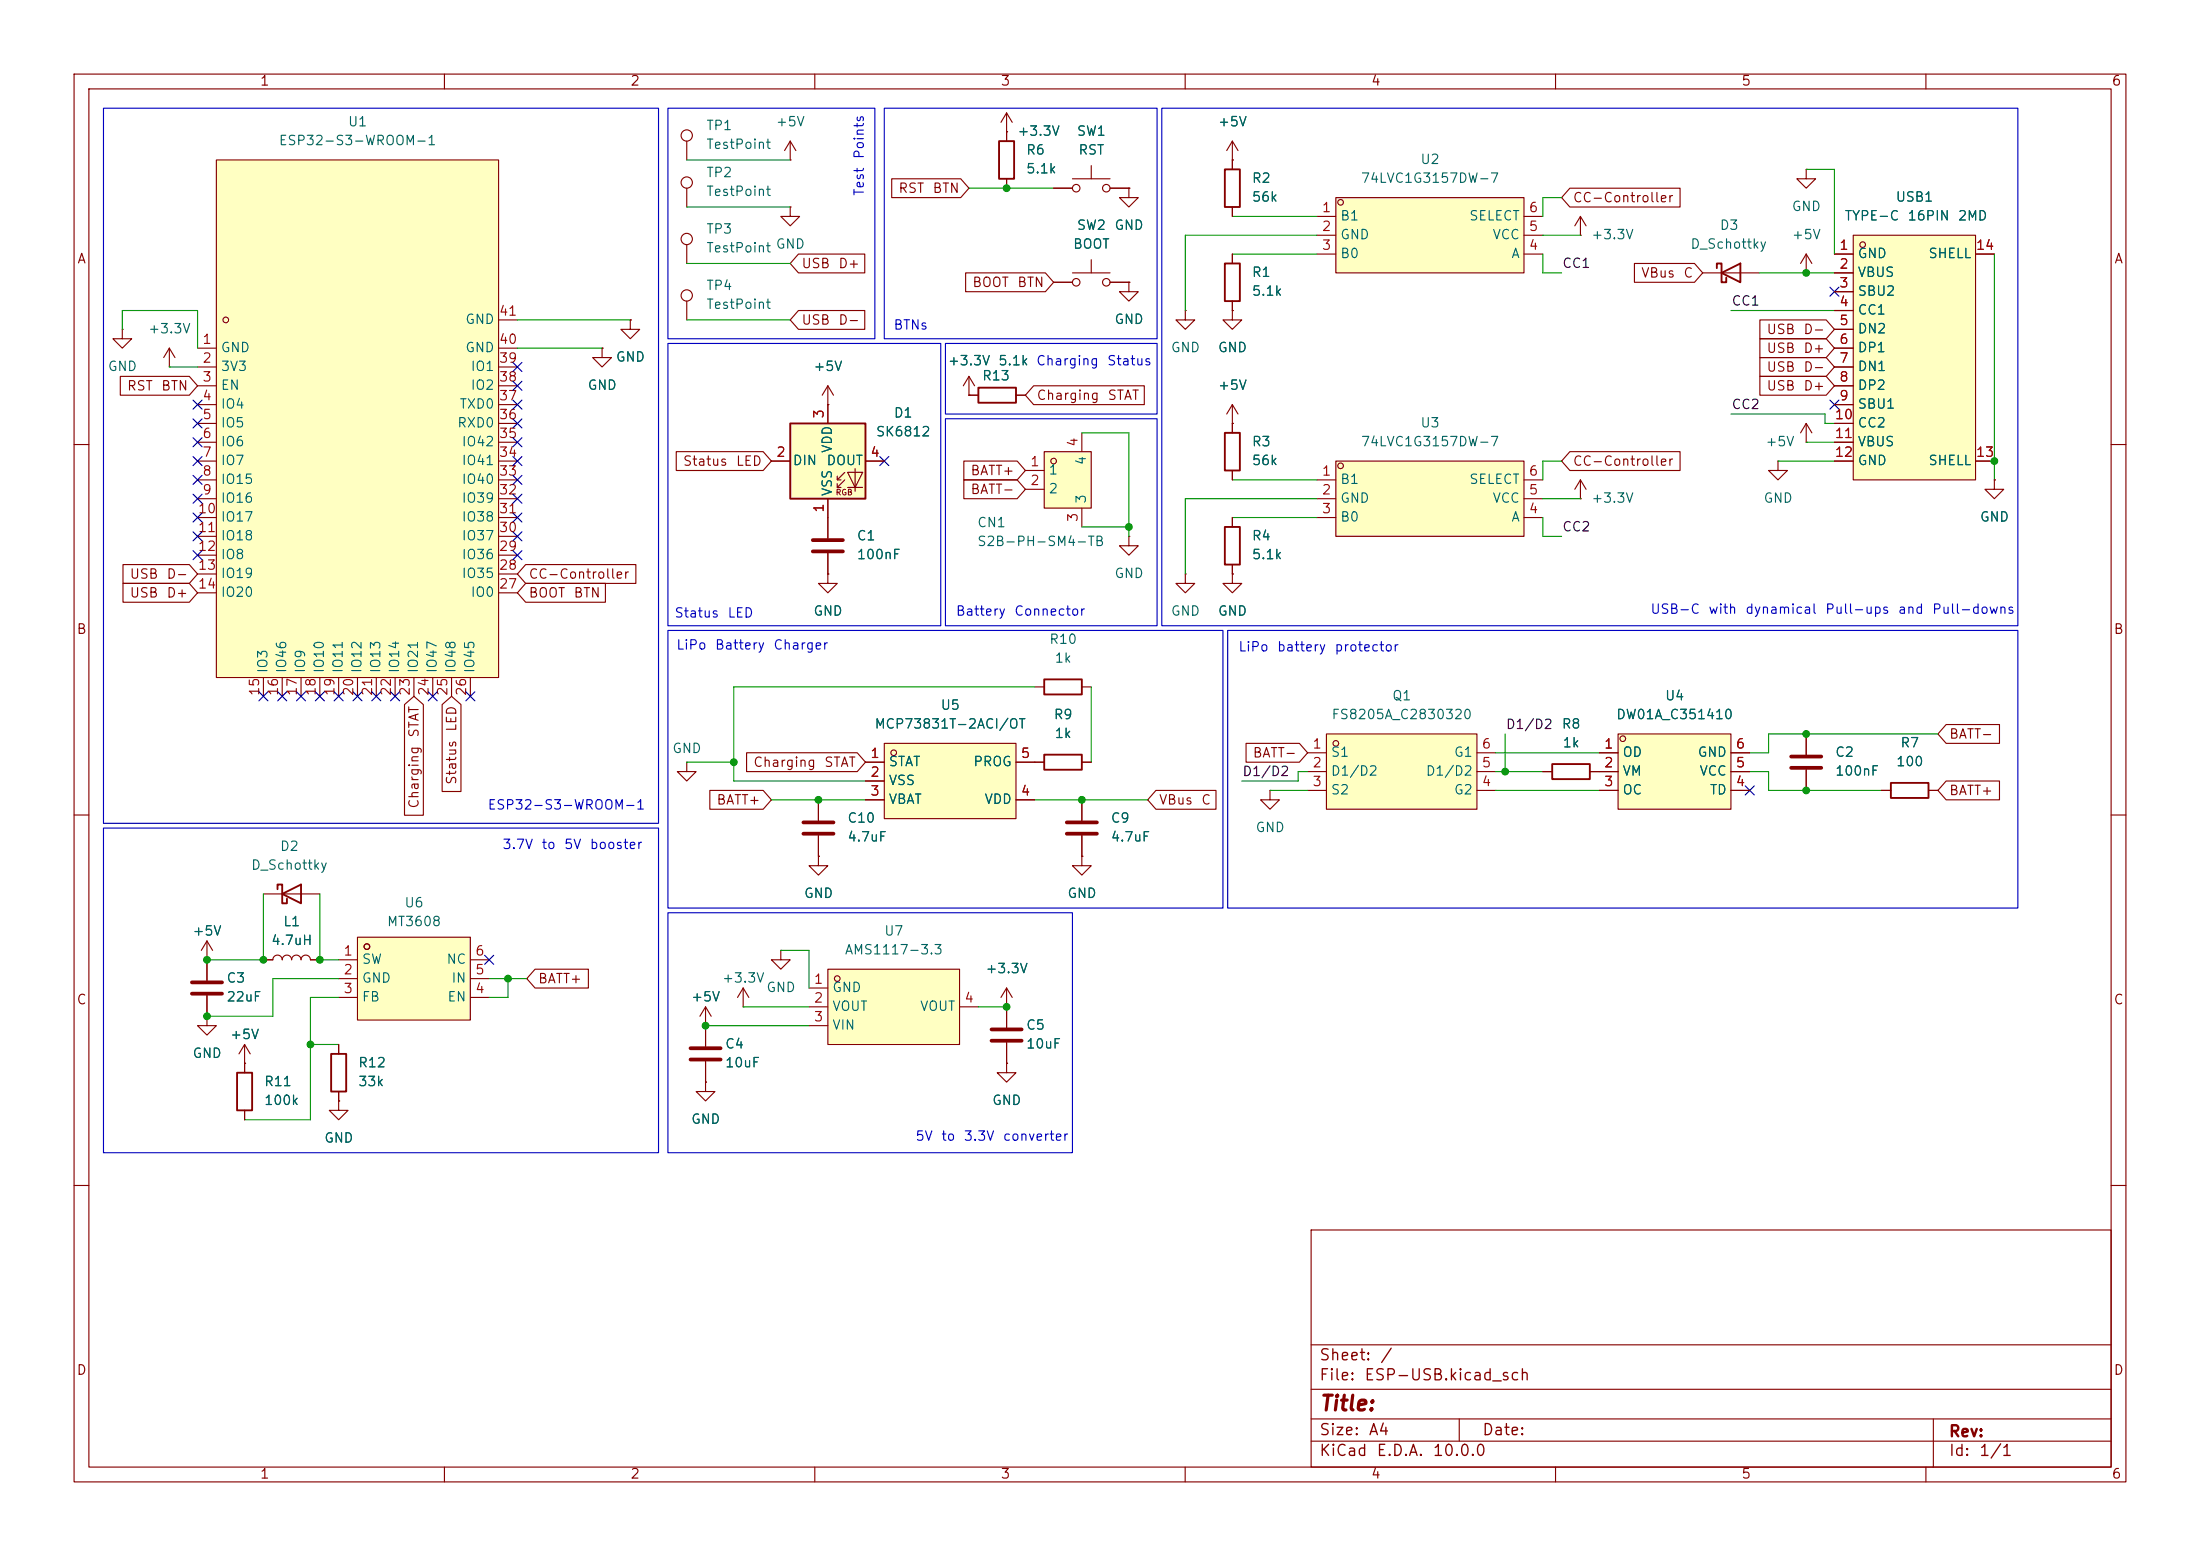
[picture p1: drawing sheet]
<svg xmlns="http://www.w3.org/2000/svg" width="297mm" height="210mm" viewBox="0 0 297 210" stroke-linecap="round" stroke-linejoin="round" font-family="sans-serif">
<g fill="none" stroke="#840000" stroke-width=".15">
<path d="M10 10h277v190h-277zM12 12h273v186h-273zM60 10v2M110 10v2M160 10v2M210 10v2M260 10v2M10 60h2M285 60h2M10 110h2M285 110h2M10 160h2"/>
<path d="M177 166h108v32h-108zM285 160h2M60 198v2M110 198v2M160 198v2M177 194.5h108M177 191.5h108M177 187.5h108M177 181.5h108M197 191.5v3M210 198v2M260 198v2"/>
<path d="M261 191.5v6.5"/>
</g>
<path d="M48.3 126.5h15.2v11.2h-15.2z" fill="#ffffc2"/>
<g fill="none" stroke="#840000" stroke-width=".15">
<path d="M106.7 27.9v1.3h1.2l-1.2 1.3-1.3-1.3h1.3M106.7 27.9h.1M45.7 129.5h2.6M45.7 132.1h2.6M45.7 134.6h2.6M48.3 126.5h15.2v11.2h-15.2zM63.5 129.5h2.5M63.5 132.1h2.5M63.5 134.6h2.5"/>
<circle cx="49.5" cy="127.8" r=".38"/>
</g>
<path d="M179.1 99.1h20.3v10.1h-20.3z" fill="#ffffc2"/>
<g fill="none" stroke="#840000" stroke-width=".15">
<path d="M179.1 99.1h20.3v10.1h-20.3zM176.5 101.6h2.6M176.5 104.1h2.6M176.5 106.7h2.6M199.4 101.6h2.5M199.4 104.1h2.5M199.4 106.7h2.5M208.3 104.1h1.2M214.6 104.1h1.3"/>
<circle cx="180.3" cy="100.3" r=".38"/>
</g>
<path d="M209.5 103.1h5.1v2.1h-5.1z" fill="none" stroke="#840000" stroke-width=".25"/>
<path d="M218.4 99.1h15.3v10.1h-15.3z" fill="#ffffc2"/>
<g fill="none" stroke="#840000" stroke-width=".15">
<path d="M213.4 31.8h.1M213.4 29.2l-.8 1.3M213.4 29.2l.7 1.3M213.4 29.2v2.6M243.8 36.8h.1M243.8 34.3l-.7 1.3M243.8 34.3l.8 1.3M243.8 34.3v2.5M81.3 47v1.3h1.2l-1.2 1.2-1.3-1.2h1.3M81.3 47h.1M85.1 43.2v1.3h1.3l-1.3 1.2-1.3-1.2h1.3M85.1 43.2h.1"/>
<path d="M92.7 40.6v2.6M218.4 99.1h15.3v10.1h-15.3zM171.4 106.7v1.3h1.3l-1.3 1.2-1.2-1.2h1.2M171.4 106.7h.1M215.9 101.6h2.5M215.9 104.1h2.5M215.9 106.7h2.5M233.7 101.6h2.5M233.7 104.1h2.5M233.7 106.7h2.5M27.9 129.5h.1M27.9 137.2v1.2h1.3l-1.3 1.3-1.2-1.3h1.2"/>
<path d="M27.9 137.2h.1M27.9 127l-.7 1.3M27.9 127l.8 1.3M27.9 127v5.3M27.9 134.4v2.8M35.6 129.5h1.2a.64 .64 0 0 1 .7-.6 .64 .64 0 0 1 .6 .6 .64 .64 0 0 1 .6-.6 .64 .64 0 0 1 .7 .6 .64 .64 0 0 1 .6-.6 .64 .64 0 0 1 .6 .6 .64 .64 0 0 1 .7-.6 .64 .64 0 0 1 .6 .6h1.3M35.6 120.7h7.6M33 143.5h.1M33 141v3.8M33 149.9v1.2M33 141l-.7 1.2M33 141l.8 1.2"/>
<path d="M45.7 148.6v1.3h1.3l-1.3 1.2-1.3-1.2h1.3M45.7 148.6h.1M45.7 141v1.2M45.7 147.3v1.3"/>
<circle cx="92.7" cy="39.9" r=".76"/>
<circle cx="219.1" cy="99.7" r=".38"/>
</g>
<path d="M25.9 132.6h4.1M25.9 134.1h4.1" fill="none" stroke="#840000" stroke-width=".51"/>
<path d="M37.5 120v-.6h.6v2.5h.6v-.6M38.1 120.7l2.5-1.3v2.5zM32 144.8h2v5.1h-2zM44.7 142.2h2v5.1h-2z" fill="none" stroke="#840000" stroke-width=".25"/>
<path d="M250.2 31.8h16.5v33h-16.5z" fill="#ffffc2"/>
<g fill="none" stroke="#840000" stroke-width=".15">
<path d="M247.6 34.3h2.6M247.6 36.8h2.6M247.6 39.4h2.6M250.2 31.8h16.5v33h-16.5zM266.7 34.3h2.5M16.5 44.5v1.2h1.3l-1.3 1.3-1.3-1.3h1.3M16.5 44.5h.1M22.9 49.5h.1M22.9 47l-.8 1.3M22.9 47l.7 1.3M22.9 47v2.5M243.8 59.7h.1"/>
<path d="M243.8 57.2l-.7 1.2M243.8 57.2l.8 1.2M243.8 57.2v2.5M247.6 41.9h2.6M247.6 44.5h2.6M247.6 47h2.6M247.6 49.5h2.6M247.6 52.1h2.6M247.6 54.6h2.6M247.6 57.2h2.6M247.6 59.7h2.6M213.4 67.3h.1"/>
<path d="M213.4 64.8l-.8 1.2M213.4 64.8l.7 1.2M213.4 64.8v2.5M247.6 62.2h2.6M266.7 62.2h2.5"/>
<circle cx="251.5" cy="33" r=".38"/>
</g>
<path d="M29.2 21.6h38.1v69.8h-38.1z" fill="#ffffc2"/>
<g fill="none" stroke="#840000" stroke-width=".15">
<path d="M135.9 17.8v1.3M29.2 21.6h38.1v69.8h-38.1zM135.9 24.1v1.3M142.2 38.1h2.6M142.2 25.4h2.6M144.8 36.8h5.1M144.8 24.1h5.1M147.3 22.4v1.7M147.3 35.1v1.7M149.9 38.1h2.5M149.9 25.4h2.5M152.4 25.4v1.3h1.3l-1.3 1.2-1.3-1.2h1.3"/>
<path d="M152.4 25.4h.1M152.4 38.1v1.3h1.3l-1.3 1.2-1.3-1.2h1.3M152.4 38.1h.1M26.7 47h2.5M26.7 49.5h2.5M26.7 52.1h2.5M26.7 54.6h2.5M26.7 57.2h2.5M26.7 59.7h2.5M67.3 47h2.5M67.3 49.5h2.5M67.3 52.1h2.5"/>
<path d="M67.3 54.6h2.5M67.3 57.2h2.5M67.3 59.7h2.5M67.3 43.2h2.5M130.8 53.3h.1M130.8 53.3h1.3M130.8 50.8l-.8 1.3M130.8 50.8l.8 1.3M130.8 50.8v2.5M137.2 53.3h1.2M26.7 62.2h2.5M26.7 64.8h2.5"/>
<path d="M26.7 67.3h2.5M26.7 69.9h2.5M26.7 72.4h2.5M26.7 74.9h2.5M26.7 77.5h2.5M67.3 62.2h2.5M67.3 64.8h2.5M67.3 67.3h2.5M67.3 69.9h2.5M67.3 72.4h2.5M67.3 74.9h2.5M67.3 77.5h2.5"/>
<path d="M152.4 72.4v1.3h1.3l-1.3 1.2-1.3-1.2h1.3M152.4 72.4h.1M26.7 80h2.5M35.6 91.4v2.6M38.1 91.4v2.6M40.6 91.4v2.6M43.2 91.4v2.6M45.7 91.4v2.6M48.3 91.4v2.6M50.8 91.4v2.6M53.3 91.4v2.6M55.9 91.4v2.6"/>
<path d="M58.4 91.4v2.6M61 91.4v2.6M63.5 91.4v2.6M67.3 80h2.5M139.7 102.9h1.3M146 115.6v1.2h1.3l-1.3 1.3-1.2-1.3h1.2M146 115.6h.1M146 102.9h1.3M146 108v2.7M146 112.8v2.8"/>
<circle cx="145.3" cy="38.1" r=".51"/>
<circle cx="145.3" cy="25.4" r=".51"/>
<circle cx="149.4" cy="38.1" r=".51"/>
<circle cx="149.4" cy="25.4" r=".51"/>
<circle cx="30.5" cy="43.2" r=".38"/>
</g>
<path d="M134.9 19.1h2v5h-2zM132.1 52.3h5.1v2.1h-5.1zM141 101.9h5v2h-5z" fill="none" stroke="#840000" stroke-width=".25"/>
<path d="M144 111h4.1M144 112.5h4.1" fill="none" stroke="#840000" stroke-width=".51"/>
<path d="M141 61h6.3v7.6h-6.3z" fill="#ffffc2"/>
<g fill="none" stroke="#840000" stroke-width=".15">
<path d="M92.7 19.1v2.5M106.7 19.1l-.8 1.2M106.7 19.1l.7 1.2M106.7 19.1v2.5M135.9 17.8h.1M135.9 15.2l-.8 1.3M135.9 15.2l.8 1.3M135.9 15.2v2.6M106.7 21.6h.1M243.8 22.9v1.2h1.3l-1.3 1.3-1.2-1.3h1.2M243.8 22.9h.1M111.8 54.6h.1"/>
<path d="M111.8 52.1l-.8 1.2M111.8 52.1l.7 1.2M111.8 52.1v2.5M146 58.4v2.6M138.4 63.5h2.6M138.4 66h2.6M141 61h6.3v7.6h-6.3zM146 68.6v2.5M139.7 92.7h1.3M146 92.7h1.3"/>
<circle cx="92.7" cy="18.3" r=".76"/>
<circle cx="142.2" cy="62.2" r=".38"/>
</g>
<path d="M141 91.7h5v2h-5z" fill="none" stroke="#840000" stroke-width=".25"/>
<path d="M106.7 57.2h10.1v10.1h-10.1z" fill="#ffffc2"/>
<g fill="none" stroke="#840000" stroke-width=".15">
<path d="M92.7 25.4v2.5M92.7 33v2.6M229.9 36.8h7.6M111.8 54.6v2.6M166.4 41.9v1.3h1.2l-1.2 1.3-1.3-1.3h1.3M166.4 41.9h.1M166.4 57.2h.1M166.4 54.6l-.8 1.3M166.4 54.6l.7 1.3M166.4 54.6v2.6M104.1 62.2h2.6M111.8 77.5v1.2h1.2l-1.2 1.3-1.3-1.3h1.3"/>
<path d="M111.8 77.5h.1M111.8 67.3v5.3M111.8 74.7v2.8M113 64.8h.5M113 65.8h.5M114 63.8l-1 1v-.5M114 64.8l-1 1v-.5M114.4 63.8h2.1l-1.1 2zM114.4 65.8h2.1M115.4 63.2v3.1M116.8 62.2h2.6M160 77.5v1.2h1.3l-1.3 1.3-1.3-1.3h1.3"/>
<path d="M160 77.5h.1M166.4 77.5v1.2h1.2l-1.2 1.3-1.3-1.3h1.3M166.4 77.5h.1M240 62.2v1.3h1.3l-1.3 1.3-1.2-1.3h1.2M240 62.2h.1M243.8 99.1v2.8M243.8 103.9v2.8M254 106.7h1.3M260.3 106.7h1.3M95.2 138.4h.1M95.2 135.9l-.7 1.3M95.2 135.9l.8 1.3"/>
<path d="M95.2 135.9v2.5M105.4 128.3v1.2h1.3l-1.3 1.3-1.3-1.3h1.3M105.4 128.3h.1M135.9 135.9h.1M135.9 133.4l-.8 1.2M135.9 133.4l.8 1.2M135.9 133.4v2.5M95.2 146.1v1.2h1.3l-1.3 1.3-1.2-1.3h1.2M95.2 146.1h.1"/>
<circle cx="92.7" cy="32.3" r=".76"/>
<circle cx="92.7" cy="24.6" r=".76"/>
</g>
<path d="M231.8 36.2v-.6h.6v2.5h.6v-.6M232.4 36.8l2.5-1.2v2.5zM106.7 57.2h10.1v10.1h-10.1zM255.3 105.7h5v2h-5z" fill="none" stroke="#840000" stroke-width=".25"/>
<path d="M109.7 72.9h4.1M109.7 74.4h4.1M241.8 102.1h4.1M241.8 103.6h4.1" fill="none" stroke="#840000" stroke-width=".51"/>
<path d="M111.8 130.8h17.7v10.2h-17.7z" fill="#ffffc2"/>
<g fill="none" stroke="#840000" stroke-width=".15">
<path d="M166.4 34.3v1.3M166.4 40.6v1.3M92.7 102.9v1.2h1.3l-1.3 1.3-1.3-1.3h1.3M92.7 102.9h.1M110.5 115.6v1.2h1.3l-1.3 1.3-1.3-1.3h1.3M110.5 115.6h.1M100.3 135.9h.1M100.3 133.4l-.7 1.2M100.3 133.4l.8 1.2M100.3 133.4v2.5M109.2 133.4h2.6M109.2 135.9h2.6"/>
<path d="M109.2 138.4h2.6M111.8 130.8h17.7v10.2h-17.7zM129.5 135.9h2.6"/>
<circle cx="113" cy="132.1" r=".38"/>
</g>
<path d="M165.4 35.6h2v5h-2z" fill="none" stroke="#840000" stroke-width=".25"/>
<path d="M180.3 26.7h25.4v10.1h-25.4z" fill="#ffffc2"/>
<g fill="none" stroke="#840000" stroke-width=".15">
<path d="M177.8 29.2h2.5M177.8 31.8h2.5M177.8 34.3h2.5M180.3 26.7h25.4v10.1h-25.4zM205.7 29.2h2.6M205.7 31.8h2.6M205.7 34.3h2.6"/>
<circle cx="181" cy="27.3" r=".38"/>
</g>
<path d="M119.4 100.3h17.8v10.2h-17.8z" fill="#ffffc2"/>
<g fill="none" stroke="#840000" stroke-width=".15">
<path d="M166.4 19.1l-.8 1.2M166.4 19.1l.7 1.2M166.4 19.1v2.5M166.4 21.6h.1M116.8 102.9h2.6M116.8 105.4h2.6M116.8 108h2.6M119.4 100.3h17.8v10.2h-17.8zM137.2 102.9h2.5M137.2 108h2.5"/>
<circle cx="120.7" cy="101.6" r=".38"/>
</g>
<path d="M180.3 62.2h25.4v10.2h-25.4z" fill="#ffffc2"/>
<g fill="none" stroke="#840000" stroke-width=".15">
<path d="M135.9 17.8h.1M135.9 17.8v1.3M107.8 34.3h8.9v2.5h-8.9l-1.1-1.2zM120.4 24.1h9.3l1.1 1.3-1.1 1.3h-9.3zM130.4 36.8h10.7l1.1 1.3-1.1 1.3h-10.7zM135.9 24.1v1.3M142.2 38.1h2.6M142.2 25.4h2.6M149.9 38.1h2.5M149.9 25.4h2.5M152.4 38.1h.1M152.4 25.4h.1"/>
<path d="M166.4 21.6h.1M166.4 21.6v1.3M166.4 27.9v1.3M166.4 34.3v1.3M211.9 25.4h14.9v2.5h-14.9l-1.1-1.2zM220.7 35.6h8.1l1.1 1.2-1.1 1.3h-8.1zM247.6 34.3h2.6M247.6 36.8h2.6M247.6 39.4h2.6M266.7 34.3h2.5M16.2 50.8h9.4l1.1 1.3-1.1 1.2h-9.4zM81.3 47h.1"/>
<path d="M85.1 43.2h.1M107.8 41.9h8.9v2.6h-8.9l-1.1-1.3zM111.8 54.6h.1M111.8 54.6v2.6M130.8 53.3h.1M130.8 53.3h1.3M137.2 53.3h1.2M139.5 52.1h15v2.5h-15l-1.1-1.3zM160 41.9v1.3h1.3l-1.3 1.3-1.3-1.3h1.3M160 41.9h.1M166.4 41.9h.1M166.4 57.2h.1"/>
<path d="M166.4 40.6v1.3M166.4 57.2v1.2M237.6 43.2h8.9l1.1 1.3-1.1 1.2h-8.9zM237.6 50.8h8.9l1.1 1.3-1.1 1.2h-8.9zM237.6 48.3h8.9l1.1 1.2-1.1 1.3h-8.9zM237.6 45.7h8.9l1.1 1.3-1.1 1.3h-8.9zM247.6 41.9h2.6M247.6 44.5h2.6M247.6 47h2.6M247.6 49.5h2.6M247.6 52.1h2.6M247.6 54.6h2.6"/>
<path d="M247.6 57.2h2.6M247.6 59.7h2.6M16.6 76.2h9l1.1 1.3-1.1 1.2h-9zM16.6 78.7h9l1.1 1.3-1.1 1.3h-9zM71 78.7h10.7v2.6h-10.7l-1.2-1.3zM71 76.2h14.8v2.5h-14.8l-1.2-1.2zM91.3 61h11.7l1.1 1.2-1.1 1.3h-11.7zM104.1 62.2h2.6M111.8 77.5h.1M111.8 67.3v5.3M111.8 74.7v2.8M116.8 62.2h2.6"/>
<path d="M130.1 62.2h7.2l1.1 1.3-1.1 1.3h-7.2zM130.1 64.8h7.2l1.1 1.2-1.1 1.3h-7.2zM166.4 77.5h.1M166.4 63.5v1.3M166.4 69.9v1.2M166.4 76.2v1.3M177.8 64.8h2.5M177.8 67.3h2.5M177.8 69.9h2.5M180.3 62.2h25.4v10.2h-25.4zM205.7 64.8h2.6M205.7 67.3h2.6"/>
<path d="M205.7 69.9h2.6M211.9 61h14.9v2.5h-14.9l-1.1-1.3zM247.6 62.2h2.6M266.7 62.2h2.5M269.2 64.8v1.2h1.3l-1.3 1.3-1.2-1.3h1.2M269.2 64.8h.1M54.6 95.1l1.3-1.1 1.3 1.1v14.9h-2.6zM59.7 95.1l1.3-1.1 1.2 1.1v11.7h-2.5zM243.8 99.1v2.8M262.7 97.8h7.2v2.5h-7.2l-1.1-1.2zM95.8 106.7h7.2l1.1 1.3-1.1 1.2h-7.2zM100.8 101.6h14.9l1.1 1.3-1.1 1.2h-14.9z"/>
<path d="M110.5 115.6h.1M110.5 108v2.7M110.5 112.8v2.8M116.8 102.9h2.6M116.8 105.4h2.6M116.8 108h2.6M137.2 102.9h3.8M137.2 108h2.5M146 115.6h.1M146 102.9h1.3M146 108v2.7M146 112.8v2.8"/>
<path d="M156.1 106.7h8.1v2.5h-8.1l-1.2-1.2zM168.2 100.3h7.2l1.1 1.3-1.1 1.3h-7.2zM208.3 104.1h1.2M214.6 104.1h3.8M215.9 106.7h2.5M215.9 101.6h2.5M233.7 106.7h2.5M233.7 104.1h2.5M233.7 101.6h2.5M243.8 103.9v2.8M254 106.7h1.3M260.3 106.7h1.3"/>
<path d="M262.7 105.4h7.2v2.6h-7.2l-1.1-1.3zM27.9 137.2h.1M27.9 129.5h.1M27.9 129.5v2.8M27.9 134.4v2.8M35.6 129.5h1.2M41.9 129.5h1.3M72.2 130.8h7.2v2.6h-7.2l-1.1-1.3zM95.2 138.4h.1M95.2 138.4v2.8M135.9 135.9h.1M135.9 135.9v2.8"/>
<path d="M33 143.5h.1M33 143.5v1.3M33 149.9v1.2M45.7 148.6h.1M45.7 141v1.2M45.7 147.3v1.3M95.2 146.1h.1M95.2 143.3v2.8M135.9 143.5v1.3h1.3l-1.3 1.3-1.3-1.3h1.3M135.9 143.5h.1M135.9 140.7v2.8"/>
<circle cx="181" cy="62.9" r=".38"/>
</g>
<path d="M165.4 22.9h2v5h-2zM165.4 58.4h2v5.1h-2zM165.4 71.1h2v5.1h-2z" fill="none" stroke="#840000" stroke-width=".25"/>
<path d="M108.5 111h4M108.5 112.5h4M133.9 138.9h4M93.2 141.5h4.1M93.2 143h4.1M133.9 140.5h4" fill="none" stroke="#840000" stroke-width=".51"/>
<g fill="none" stroke="#009600" stroke-width=".15">
<path d="M92.7 27.9h14M92.7 35.6h14M92.7 21.6h14M130.8 25.4h11.4M166.4 34.3h11.4M166.4 29.2h11.4M177.8 31.8h-17.8v10.1M208.3 31.8h5.1M208.3 34.3v2.5h2.5M210.8 26.7h-2.5v2.5M237.5 36.8h10.1M243.8 22.9h3.8v11.4"/>
<path d="M269.2 34.3v30.5M16.5 44.5v-2.6h10.2v5.1M22.9 49.5h3.8M69.8 47h11.5M69.8 43.2h15.3M92.7 43.2h14M146 58.4h6.4v14M233.7 41.9h13.9M233.7 55.9h12.7v1.3h1.2M243.8 59.7h3.8M146 71.1h6.4M166.4 69.9h11.4"/>
<path d="M166.4 64.8h11.4M177.8 67.3h-17.8v10.2M208.3 69.9v2.5h2.5M208.3 67.3h5.1M210.8 62.2h-2.5v2.6M240 62.2h7.6M139.7 92.7h-40.6v12.7h17.7M147.3 92.7v10.2M203.2 99.1v5M261.6 99.1h-22.8v2.5h-2.6M92.7 102.9h6.4M104.1 108h12.7"/>
<path d="M139.7 108h15.2M171.4 106.7h5.1M176.5 104.1h-1.2v1.3h-7.7M201.9 106.7h14M201.9 104.1h6.4M201.9 101.6h14M236.2 104.1h2.6v2.6h15.2M35.6 120.7v8.8h-7.7M43.2 120.7v8.8h2.5M45.7 134.6h-3.8v16.5h-8.9M45.7 132.1h-8.9v5.1h-8.9M66 132.1h5.1"/>
<path d="M68.6 132.1v2.5h-2.6M95.2 138.4h14M100.3 135.9h8.9M105.4 128.3h3.8v5.1M132.1 135.9h3.8M41.9 141h3.8"/>
</g>
<g fill="none" stroke="#000084" stroke-width=".15">
<path d="M247 38.8l1.3 1.2M248.3 38.8l-1.3 1.2M26.1 59.1l1.2 1.2M26.1 54l1.2 1.2M26.1 56.5l1.2 1.3M27.3 59.1l-1.2 1.2M27.3 54l-1.2 1.2M27.3 56.5l-1.2 1.3M69.2 56.5l1.3 1.3M69.2 54l1.3 1.2M69.2 48.9l1.3 1.2M69.2 51.5l1.3 1.2"/>
<path d="M69.2 59.1l1.3 1.2M70.5 56.5l-1.3 1.3M70.5 54l-1.3 1.2M70.5 59.1l-1.3 1.2M70.5 48.9l-1.3 1.2M70.5 51.5l-1.3 1.2M247 54l1.3 1.2M248.3 54l-1.3 1.2M26.1 71.8l1.2 1.2M26.1 74.3l1.2 1.2M26.1 61.6l1.2 1.2M26.1 66.7l1.2 1.2"/>
<path d="M26.1 64.2l1.2 1.2M26.1 69.2l1.2 1.3M27.3 71.8l-1.2 1.2M27.3 74.3l-1.2 1.2M27.3 61.6l-1.2 1.2M27.3 66.7l-1.2 1.2M27.3 64.2l-1.2 1.2M27.3 69.2l-1.2 1.3M69.2 71.8l1.3 1.2M69.2 74.3l1.3 1.2M69.2 69.2l1.3 1.3M69.2 61.6l1.3 1.2"/>
<path d="M69.2 64.2l1.3 1.2M69.2 66.7l1.3 1.2M70.5 71.8l-1.3 1.2M70.5 64.2l-1.3 1.2M70.5 69.2l-1.3 1.3M70.5 74.3l-1.3 1.2M70.5 61.6l-1.3 1.2M70.5 66.7l-1.3 1.2M118.8 61.6l1.2 1.2M120 61.6l-1.2 1.2M35 93.4l1.2 1.2M36.2 93.4l-1.2 1.2"/>
<path d="M37.5 93.4l1.2 1.2M38.7 93.4l-1.2 1.2M40 93.4l1.2 1.2M41.2 93.4l-1.2 1.2M42.6 93.4l1.2 1.2M43.8 93.4l-1.2 1.2M45.1 93.4l1.2 1.2M46.3 93.4l-1.2 1.2M47.7 93.4l1.2 1.2M48.9 93.4l-1.2 1.2M50.2 93.4l1.2 1.2M51.4 93.4l-1.2 1.2"/>
<path d="M52.7 93.4l1.2 1.2M53.9 93.4l-1.2 1.2M57.8 93.4l1.2 1.2M59 93.4l-1.2 1.2M62.9 93.4l1.2 1.2M64.1 93.4l-1.2 1.2M235.6 106.1l1.2 1.2M236.8 106.1l-1.2 1.2M65.4 128.9l1.2 1.2M66.6 128.9l-1.2 1.2"/>
</g>
<path d="M14 14.6h74.9v96.5h-74.9zM90.2 14.6h27.9v31.1h-27.9zM119.4 14.6h36.8v31.1h-36.8zM156.8 14.6h115.6v69.9h-115.6zM90.2 46.4h36.8v38.1h-36.8zM127.6 56.5h28.6v28h-28.6zM127.6 46.4h28.6v9.5h-28.6zM90.2 85.1h74.9v37.5h-74.9zM165.7 85.1h106.7v37.5h-106.7zM14 111.8h74.9v43.8h-74.9zM90.2 123.2h54.6v32.4h-54.6z" fill="none" stroke="#0000c2" stroke-width=".15"/>
<g fill="#009600" stroke="#009600" stroke-width=".14">
<circle cx="135.9" cy="135.9" r=".46"/>
<circle cx="68.6" cy="132.1" r=".46"/>
<circle cx="95.2" cy="138.4" r=".46"/>
<circle cx="110.5" cy="108" r=".46"/>
<circle cx="99.1" cy="102.9" r=".46"/>
<circle cx="41.9" cy="141" r=".46"/>
<circle cx="27.9" cy="137.2" r=".46"/>
<circle cx="43.2" cy="129.5" r=".46"/>
<circle cx="35.6" cy="129.5" r=".46"/>
<circle cx="27.9" cy="129.5" r=".46"/>
<circle cx="146" cy="108" r=".46"/>
<circle cx="152.4" cy="71.1" r=".46"/>
<circle cx="135.9" cy="25.4" r=".46"/>
<circle cx="243.8" cy="99.1" r=".46"/>
<circle cx="203.2" cy="104.1" r=".46"/>
<circle cx="243.8" cy="106.7" r=".46"/>
<circle cx="269.2" cy="62.2" r=".46"/>
<circle cx="243.8" cy="36.8" r=".46"/>
</g>
<text font-size="2" fill="#840000" x="178" y="190.9">Title:</text>
<g font-size="1.5" fill="#840000">
<text x="178" y="184">Sheet:</text>
<text x="186.2" y="184">/</text>
<text x="178" y="186.7">File:</text>
<text x="184.1" y="186.7">ESP-USB.kicad_sch</text>
<text x="178" y="196.9">KiCad</text>
<text x="178" y="194.1">Size:</text>
<text x="184.7" y="194.1">A4</text>
<text x="185.7" y="196.9">E.D.A.</text>
<text x="193.3" y="196.9">10.0.0</text>
<text x="200" y="194.1">Date:</text>
<text x="263" y="194.3">Rev:</text>
<text x="263" y="196.9">Id:</text>
<text x="267.1" y="196.9">1/1</text>
</g>
<g font-size="1.3" fill="#840000">
<text x="35" y="11.9">1</text>
<text x="85" y="11.9">2</text>
<text x="135" y="11.9">3</text>
<text x="185" y="11.9">4</text>
<text x="235" y="11.9">5</text>
<text x="285" y="11.9">6</text>
<text x="121.2" y="26.4">RST</text>
<text x="125.8" y="26.4">BTN</text>
<text x="212.2" y="27.6">CC-Controller</text>
<text x="10.3" y="35.9">A</text>
<text x="285.3" y="35.9">A</text>
<text x="108.1" y="36.5">USB</text>
<text x="113.1" y="36.5">D+</text>
<text x="131.2" y="39.1">BOOT</text>
<text x="137.2" y="39.1">BTN</text>
<text x="221.5" y="37.8">VBus</text>
<text x="227.2" y="37.8">C</text>
<text x="108.1" y="44.1">USB</text>
<text x="113.1" y="44.1">D-</text>
<text x="238.4" y="45.4">USB</text>
<text x="238.4" y="47.9">USB</text>
<text x="243.4" y="45.4">D-</text>
<text x="243.4" y="47.9">D+</text>
<text x="17.1" y="53">RST</text>
<text x="21.7" y="53">BTN</text>
<text x="238.4" y="53">USB</text>
<text x="238.4" y="50.5">USB</text>
<text x="243.4" y="53">D+</text>
<text x="243.4" y="50.5">D-</text>
<text x="139.9" y="54.3">Charging</text>
<text x="149.4" y="54.3">STAT</text>
<text x="92.1" y="63.2">Status</text>
<text x="99.3" y="63.2">LED</text>
<text x="130.9" y="64.5">BATT+</text>
<text x="212.2" y="63.2">CC-Controller</text>
<text x="130.9" y="67">BATT-</text>
<text x="17.4" y="78.4">USB</text>
<text x="17.4" y="81">USB</text>
<text x="22.4" y="78.4">D-</text>
<text x="22.4" y="81">D+</text>
<text x="71.3" y="81">BOOT</text>
<text x="71.3" y="78.4">CC-Controller</text>
<text x="77.3" y="81">BTN</text>
<text x="10.3" y="85.9">B</text>
<text x="285.3" y="85.9">B</text>
<text x="56.8" y="99.6" transform="rotate(-90 56.8 99.6)">STAT</text>
<text x="61.9" y="98.9" transform="rotate(-90 61.9 98.9)">LED</text>
<text x="263" y="100">BATT-</text>
<text x="61.9" y="106" transform="rotate(-90 61.9 106)">Status</text>
<text x="101.6" y="103.8">Charging</text>
<text x="111.2" y="103.8">STAT</text>
<text x="169" y="102.6">BATT-</text>
<text x="263" y="107.6">BATT+</text>
<text x="56.8" y="109.2" transform="rotate(-90 56.8 109.2)">Charging</text>
<text x="96.6" y="108.9">BATT+</text>
<text x="156.4" y="108.9">VBus</text>
<text x="162.1" y="108.9">C</text>
<text x="10.3" y="135.9">C</text>
<text x="72.5" y="133">BATT+</text>
<text x="285.3" y="135.9">C</text>
<text x="10.3" y="185.9">D</text>
<text x="285.3" y="185.9">D</text>
<text x="35" y="199.9">1</text>
<text x="85" y="199.9">2</text>
<text x="135" y="199.9">3</text>
<text x="185" y="199.9">4</text>
<text x="235" y="199.9">5</text>
<text x="285" y="199.9">6</text>
</g>
<g font-size="1.3" fill="#006464">
<text x="46.9" y="17.4">U1</text>
<text x="95.3" y="17.9">TP1</text>
<text x="104.6" y="17.4">+5V</text>
<text x="164.3" y="17.4">+5V</text>
<text x="37.5" y="19.9">ESP32-S3-WROOM-1</text>
<text x="95.3" y="20.4">TestPoint</text>
<text x="137.3" y="18.6">+3.3V</text>
<text x="138.4" y="21.2">R6</text>
<text x="138.4" y="23.7">5.1k</text>
<text x="145.3" y="18.6">SW1</text>
<text x="145.5" y="21.2">RST</text>
<text x="191.7" y="22.5">U2</text>
<text x="95.3" y="24.2">TP2</text>
<text x="95.3" y="26.8">TestPoint</text>
<text x="168.9" y="25">R2</text>
<text x="168.9" y="27.5">56k</text>
<text x="183.6" y="25">74LVC1G3157DW-7</text>
<text x="241.8" y="28.8">GND</text>
<text x="255.8" y="27.5">USB1</text>
<text x="95.3" y="31.9">TP3</text>
<text x="95.3" y="34.4">TestPoint</text>
<text x="104.6" y="33.9">GND</text>
<text x="144.8" y="33.9">BOOT</text>
<text x="145.3" y="31.3">SW2</text>
<text x="150.4" y="31.3">GND</text>
<text x="180.8" y="30.1">B1</text>
<text x="180.8" y="32.6">GND</text>
<text x="180.8" y="35.2">B0</text>
<text x="198.3" y="30.1">SELECT</text>
<text x="201.4" y="32.6">VCC</text>
<text x="203.9" y="35.2">A</text>
<text x="214.7" y="32.6">+3.3V</text>
<text x="228.1" y="33.9">D_Schottky</text>
<text x="232.1" y="31.3">D3</text>
<text x="241.8" y="32.6">+5V</text>
<text x="248.9" y="30.1">TYPE-C</text>
<text x="250.7" y="35.2">GND</text>
<text x="257.4" y="30.1">16PIN</text>
<text x="260.2" y="35.2">SHELL</text>
<text x="264.2" y="30.1">2MD</text>
<text x="95.3" y="39.5">TP4</text>
<text x="168.9" y="37.7">R1</text>
<text x="168.9" y="40.2">5.1k</text>
<text x="250.7" y="37.7">VBUS</text>
<text x="250.7" y="40.2">SBU2</text>
<text x="19.9" y="45.3">+3.3V</text>
<text x="29.7" y="47.9">GND</text>
<text x="62.7" y="47.9">GND</text>
<text x="62.7" y="44">GND</text>
<text x="95.3" y="42">TestPoint</text>
<text x="150.4" y="44">GND</text>
<text x="158" y="47.9">GND</text>
<text x="164.3" y="47.9">GND</text>
<text x="250.7" y="42.8">CC1</text>
<text x="250.7" y="45.3">DN2</text>
<text x="250.7" y="47.9">DP1</text>
<text x="14.5" y="50.4">GND</text>
<text x="29.7" y="50.4">3V3</text>
<text x="29.7" y="52.9">EN</text>
<text x="63.5" y="52.9">IO2</text>
<text x="63.5" y="50.4">IO1</text>
<text x="79.2" y="52.9">GND</text>
<text x="83.1" y="49.1">GND</text>
<text x="109.7" y="50.4">+5V</text>
<text x="127.9" y="49.6">+3.3V</text>
<text x="132.5" y="51.7">R13</text>
<text x="134.7" y="49.6">5.1k</text>
<text x="164.3" y="52.9">+5V</text>
<text x="250.7" y="50.4">DN1</text>
<text x="250.7" y="52.9">DP2</text>
<text x="29.7" y="55.5">IO4</text>
<text x="29.7" y="58">IO5</text>
<text x="61.6" y="58">RXD0</text>
<text x="61.9" y="55.5">TXD0</text>
<text x="118.2" y="59.2">SK6812</text>
<text x="120.6" y="56.7">D1</text>
<text x="191.7" y="58">U3</text>
<text x="250.7" y="55.5">SBU1</text>
<text x="250.7" y="58">CC2</text>
<text x="29.7" y="60.6">IO6</text>
<text x="29.7" y="63.1">IO7</text>
<text x="29.7" y="65.6">IO15</text>
<text x="62.2" y="65.6">IO40</text>
<text x="62.2" y="63.1">IO41</text>
<text x="62.2" y="60.6">IO42</text>
<text x="106.9" y="63.1">DIN</text>
<text x="111.5" y="63.1">DOUT</text>
<text x="112.6" y="61.2" transform="rotate(-90 112.6 61.2)">VDD</text>
<text x="141.5" y="64.4">1</text>
<text x="146.9" y="62.9" transform="rotate(-90 146.9 62.9)">4</text>
<text x="168.9" y="60.6">R3</text>
<text x="168.9" y="63.1">56k</text>
<text x="180.8" y="65.6">B1</text>
<text x="183.6" y="60.6">74LVC1G3157DW-7</text>
<text x="198.3" y="65.6">SELECT</text>
<text x="238.2" y="60.6">+5V</text>
<text x="250.7" y="60.6">VBUS</text>
<text x="250.7" y="63.1">GND</text>
<text x="260.2" y="63.1">SHELL</text>
<text x="29.7" y="68.2">IO16</text>
<text x="29.7" y="70.7">IO17</text>
<text x="62.2" y="70.7">IO38</text>
<text x="62.2" y="68.2">IO39</text>
<text x="112.6" y="67.1" transform="rotate(-90 112.6 67.1)">VSS</text>
<text x="131.8" y="71.5">CN1</text>
<text x="141.5" y="66.9">2</text>
<text x="146.9" y="68.1" transform="rotate(-90 146.9 68.1)">3</text>
<text x="180.8" y="68.2">GND</text>
<text x="180.8" y="70.7">B0</text>
<text x="201.4" y="68.2">VCC</text>
<text x="203.9" y="70.7">A</text>
<text x="214.7" y="68.2">+3.3V</text>
<text x="238" y="68.2">GND</text>
<text x="267.2" y="70.7">GND</text>
<text x="29.7" y="73.3">IO18</text>
<text x="29.7" y="75.8">IO8</text>
<text x="62.2" y="75.8">IO36</text>
<text x="62.2" y="73.3">IO37</text>
<text x="115.6" y="73.3">C1</text>
<text x="115.6" y="75.8">100nF</text>
<text x="131.8" y="74">S2B-PH-SM4-TB</text>
<text x="168.9" y="73.3">R4</text>
<text x="168.9" y="75.8">5.1k</text>
<text x="29.7" y="78.3">IO19</text>
<text x="29.7" y="80.9">IO20</text>
<text x="62.2" y="78.3">IO35</text>
<text x="63.5" y="80.9">IO0</text>
<text x="109.7" y="83.4">GND</text>
<text x="150.4" y="78.3">GND</text>
<text x="158" y="83.4">GND</text>
<text x="164.3" y="83.4">GND</text>
<text x="141.6" y="87.2">R10</text>
<text x="142.3" y="89.8">1k</text>
<text x="36.4" y="90.9" transform="rotate(-90 36.4 90.9)">IO3</text>
<text x="39" y="90.9" transform="rotate(-90 39 90.9)">IO46</text>
<text x="41.5" y="90.9" transform="rotate(-90 41.5 90.9)">IO9</text>
<text x="44" y="90.9" transform="rotate(-90 44 90.9)">IO10</text>
<text x="46.6" y="90.9" transform="rotate(-90 46.6 90.9)">IO11</text>
<text x="49.1" y="90.9" transform="rotate(-90 49.1 90.9)">IO12</text>
<text x="51.7" y="90.9" transform="rotate(-90 51.7 90.9)">IO13</text>
<text x="54.2" y="90.9" transform="rotate(-90 54.2 90.9)">IO14</text>
<text x="56.7" y="90.9" transform="rotate(-90 56.7 90.9)">IO21</text>
<text x="59.3" y="90.9" transform="rotate(-90 59.3 90.9)">IO47</text>
<text x="61.8" y="90.9" transform="rotate(-90 61.8 90.9)">IO48</text>
<text x="64.4" y="90.9" transform="rotate(-90 64.4 90.9)">IO45</text>
<text x="187.9" y="94.8">Q1</text>
<text x="224.7" y="94.8">U4</text>
<text x="90.7" y="102">GND</text>
<text x="118" y="98.7">MCP73831T-2ACI/OT</text>
<text x="126.9" y="96.1">U5</text>
<text x="142.2" y="97.4">R9</text>
<text x="142.3" y="99.9">1k</text>
<text x="179.7" y="97.4">FS8205A_C2830320</text>
<text x="210.7" y="98.7">R8</text>
<text x="210.9" y="101.2">1k</text>
<text x="218.1" y="97.4">DW01A_C351410</text>
<text x="256.5" y="101.2">R7</text>
<text x="119.9" y="103.7">STAT</text>
<text x="119.9" y="106.3">VSS</text>
<text x="131.3" y="103.7">PROG</text>
<text x="179.6" y="102.5">S1</text>
<text x="179.6" y="105">D1/D2</text>
<text x="179.6" y="107.5">S2</text>
<text x="192.4" y="105">D1/D2</text>
<text x="196.2" y="107.5">G2</text>
<text x="196.2" y="102.5">G1</text>
<text x="218.9" y="102.5">OD</text>
<text x="218.9" y="105">VM</text>
<text x="218.9" y="107.5">OC</text>
<text x="229.1" y="102.5">GND</text>
<text x="229.3" y="105">VCC</text>
<text x="230.7" y="107.5">TD</text>
<text x="247.7" y="102.5">C2</text>
<text x="247.7" y="105">100nF</text>
<text x="255.9" y="103.7">100</text>
<text x="114.3" y="111.4">C10</text>
<text x="114.3" y="113.9">4.7uF</text>
<text x="119.9" y="108.8">VBAT</text>
<text x="132.8" y="108.8">VDD</text>
<text x="149.9" y="111.4">C9</text>
<text x="149.9" y="113.9">4.7uF</text>
<text x="169.4" y="112.6">GND</text>
<text x="33.8" y="117.7">D_Schottky</text>
<text x="37.7" y="115.2">D2</text>
<text x="38.1" y="125.3">L1</text>
<text x="52.1" y="125.3">MT3608</text>
<text x="54.5" y="122.8">U6</text>
<text x="108.5" y="121.5">GND</text>
<text x="144" y="121.5">GND</text>
<text x="25.9" y="126.6">+5V</text>
<text x="36.5" y="127.9">4.7uH</text>
<text x="48.8" y="130.4">SW</text>
<text x="60.2" y="130.4">NC</text>
<text x="114" y="129.1">AMS1117-3.3</text>
<text x="119.3" y="126.6">U7</text>
<text x="132.9" y="131.7">+3.3V</text>
<text x="30.5" y="132.9">C3</text>
<text x="30.5" y="135.5">22uF</text>
<text x="48.8" y="132.9">GND</text>
<text x="48.8" y="135.5">FB</text>
<text x="60.3" y="135.5">EN</text>
<text x="60.9" y="132.9">IN</text>
<text x="93.2" y="135.5">+5V</text>
<text x="97.4" y="132.9">+3.3V</text>
<text x="103.4" y="134.2">GND</text>
<text x="112.3" y="134.2">GND</text>
<text x="112.3" y="136.8">VOUT</text>
<text x="124.1" y="136.8">VOUT</text>
<text x="25.9" y="143.1">GND</text>
<text x="31" y="140.6">+5V</text>
<text x="97.8" y="141.8">C4</text>
<text x="112.3" y="139.3">VIN</text>
<text x="138.4" y="139.3">C5</text>
<text x="138.4" y="141.8">10uF</text>
<text x="35.6" y="146.9">R11</text>
<text x="35.6" y="149.5">100k</text>
<text x="48.3" y="146.9">33k</text>
<text x="48.3" y="144.4">R12</text>
<text x="97.8" y="144.4">10uF</text>
<text x="133.9" y="149.5">GND</text>
<text x="43.7" y="154.5">GND</text>
<text x="93.2" y="152">GND</text>
</g>
<g font-size="1.3" fill="#0000c2">
<text x="116.9" y="21.6" transform="rotate(-90 116.9 21.6)">Points</text>
<text x="116.9" y="26.5" transform="rotate(-90 116.9 26.5)">Test</text>
<text x="120.5" y="44.8">BTNs</text>
<text x="139.8" y="49.6">Charging</text>
<text x="149.4" y="49.6">Status</text>
<text x="91" y="83.7">Status</text>
<text x="98.1" y="83.7">LED</text>
<text x="128.9" y="83.4">Battery</text>
<text x="136.8" y="83.4">Connector</text>
<text x="222.7" y="83.2">USB-C</text>
<text x="230.5" y="83.2">with</text>
<text x="235.5" y="83.2">dynamical</text>
<text x="246.3" y="83.2">Pull-ups</text>
<text x="256.1" y="83.2">and</text>
<text x="260.7" y="83.2">Pull-downs</text>
<text x="91.2" y="88">LiPo</text>
<text x="96.4" y="88">Battery</text>
<text x="104.3" y="88">Charger</text>
<text x="167.1" y="88.2">LiPo</text>
<text x="172.3" y="88.2">battery</text>
<text x="180.1" y="88.2">protector</text>
<text x="65.7" y="109.6">ESP32-S3-WROOM-1</text>
<text x="67.7" y="114.9">3.7V</text>
<text x="73" y="114.9">to</text>
<text x="76.1" y="114.9">5V</text>
<text x="79.5" y="114.9">booster</text>
<text x="123.5" y="154.3">5V</text>
<text x="127" y="154.3">to</text>
<text x="130" y="154.3">3.3V</text>
<text x="135.3" y="154.3">converter</text>
</g>
<g font-size="1.3" fill="#a90000">
<text x="178.4" y="29">1</text>
<text x="206.3" y="29">6</text>
<text x="178.4" y="31.5">2</text>
<text x="178.4" y="34">3</text>
<text x="206.3" y="34">4</text>
<text x="206.3" y="31.5">5</text>
<text x="248.2" y="34">1</text>
<text x="266.7" y="34">14</text>
<text x="248.2" y="36.6">2</text>
<text x="248.2" y="39.1">3</text>
<text x="248.2" y="41.7">4</text>
<text x="27.2" y="46.7">1</text>
<text x="67.3" y="46.7">40</text>
<text x="67.3" y="42.9">41</text>
<text x="248.2" y="44.2">5</text>
<text x="248.2" y="46.7">6</text>
<text x="27.2" y="49.3">2</text>
<text x="27.2" y="51.8">3</text>
<text x="67.3" y="51.8">38</text>
<text x="67.3" y="49.3">39</text>
<text x="248.2" y="49.3">7</text>
<text x="248.2" y="51.8">8</text>
<text x="27.2" y="54.4">4</text>
<text x="27.2" y="56.9">5</text>
<text x="27.2" y="59.4">6</text>
<text x="67.3" y="59.4">35</text>
<text x="67.3" y="56.9">36</text>
<text x="67.3" y="54.4">37</text>
<text x="111.5" y="56.6" transform="rotate(-90 111.5 56.6)">3</text>
<text x="247.6" y="56.9">10</text>
<text x="247.6" y="59.4">11</text>
<text x="248.2" y="54.4">9</text>
<text x="27.2" y="62">7</text>
<text x="27.2" y="64.5">8</text>
<text x="67.3" y="64.5">33</text>
<text x="67.3" y="62">34</text>
<text x="104.7" y="62">2</text>
<text x="117.4" y="62">4</text>
<text x="139" y="63.2">1</text>
<text x="139" y="65.8">2</text>
<text x="145.8" y="60.4" transform="rotate(-90 145.8 60.4)">4</text>
<text x="178.4" y="64.5">1</text>
<text x="206.3" y="64.5">6</text>
<text x="247.6" y="62">12</text>
<text x="266.7" y="62">13</text>
<text x="26.6" y="69.6">10</text>
<text x="27.2" y="67.1">9</text>
<text x="67.3" y="69.6">31</text>
<text x="67.3" y="67.1">32</text>
<text x="111.5" y="69.3" transform="rotate(-90 111.5 69.3)">1</text>
<text x="145.8" y="70.6" transform="rotate(-90 145.8 70.6)">3</text>
<text x="178.4" y="67.1">2</text>
<text x="178.4" y="69.6">3</text>
<text x="206.3" y="69.6">4</text>
<text x="206.3" y="67.1">5</text>
<text x="26.6" y="72.1">11</text>
<text x="26.6" y="74.7">12</text>
<text x="26.6" y="77.2">13</text>
<text x="67.3" y="77.2">28</text>
<text x="67.3" y="74.7">29</text>
<text x="67.3" y="72.1">30</text>
<text x="26.6" y="79.8">14</text>
<text x="67.3" y="79.8">27</text>
<text x="35.3" y="94" transform="rotate(-90 35.3 94)">15</text>
<text x="37.8" y="94" transform="rotate(-90 37.8 94)">16</text>
<text x="40.4" y="94" transform="rotate(-90 40.4 94)">17</text>
<text x="42.9" y="94" transform="rotate(-90 42.9 94)">18</text>
<text x="45.5" y="94" transform="rotate(-90 45.5 94)">19</text>
<text x="48" y="94" transform="rotate(-90 48 94)">20</text>
<text x="50.5" y="94" transform="rotate(-90 50.5 94)">21</text>
<text x="53.1" y="94" transform="rotate(-90 53.1 94)">22</text>
<text x="55.6" y="94" transform="rotate(-90 55.6 94)">23</text>
<text x="58.2" y="94" transform="rotate(-90 58.2 94)">24</text>
<text x="60.7" y="94" transform="rotate(-90 60.7 94)">25</text>
<text x="63.2" y="94" transform="rotate(-90 63.2 94)">26</text>
<text x="177.1" y="101.3">1</text>
<text x="200" y="101.3">6</text>
<text x="216.5" y="101.3">1</text>
<text x="234.2" y="101.3">6</text>
<text x="117.4" y="102.6">1</text>
<text x="117.4" y="105.2">2</text>
<text x="117.4" y="107.7">3</text>
<text x="137.7" y="107.7">4</text>
<text x="137.7" y="102.6">5</text>
<text x="177.1" y="103.9">2</text>
<text x="177.1" y="106.4">3</text>
<text x="200" y="106.4">4</text>
<text x="200" y="103.9">5</text>
<text x="216.5" y="103.9">2</text>
<text x="216.5" y="106.4">3</text>
<text x="234.2" y="106.4">4</text>
<text x="234.2" y="103.9">5</text>
<text x="46.3" y="129.3">1</text>
<text x="46.3" y="131.8">2</text>
<text x="64.1" y="131.8">5</text>
<text x="64.1" y="129.3">6</text>
<text x="46.3" y="134.4">3</text>
<text x="64.1" y="134.4">4</text>
<text x="109.8" y="133.1">1</text>
<text x="109.8" y="135.6">2</text>
<text x="130.1" y="135.6">4</text>
<text x="109.8" y="138.2">3</text>
</g>
<g font-size="1.3" fill="#0f0f0f">
<text x="210.8" y="36.5">CC1</text>
<text x="233.7" y="41.6">CC1</text>
<text x="233.7" y="55.5">CC2</text>
<text x="210.8" y="72">CC2</text>
<text x="203.2" y="98.7">D1/D2</text>
<text x="167.6" y="105.1">D1/D2</text>
</g>
<text font-size=".8" fill="#840000" x="112.8" y="67">RGB</text>
</svg>
